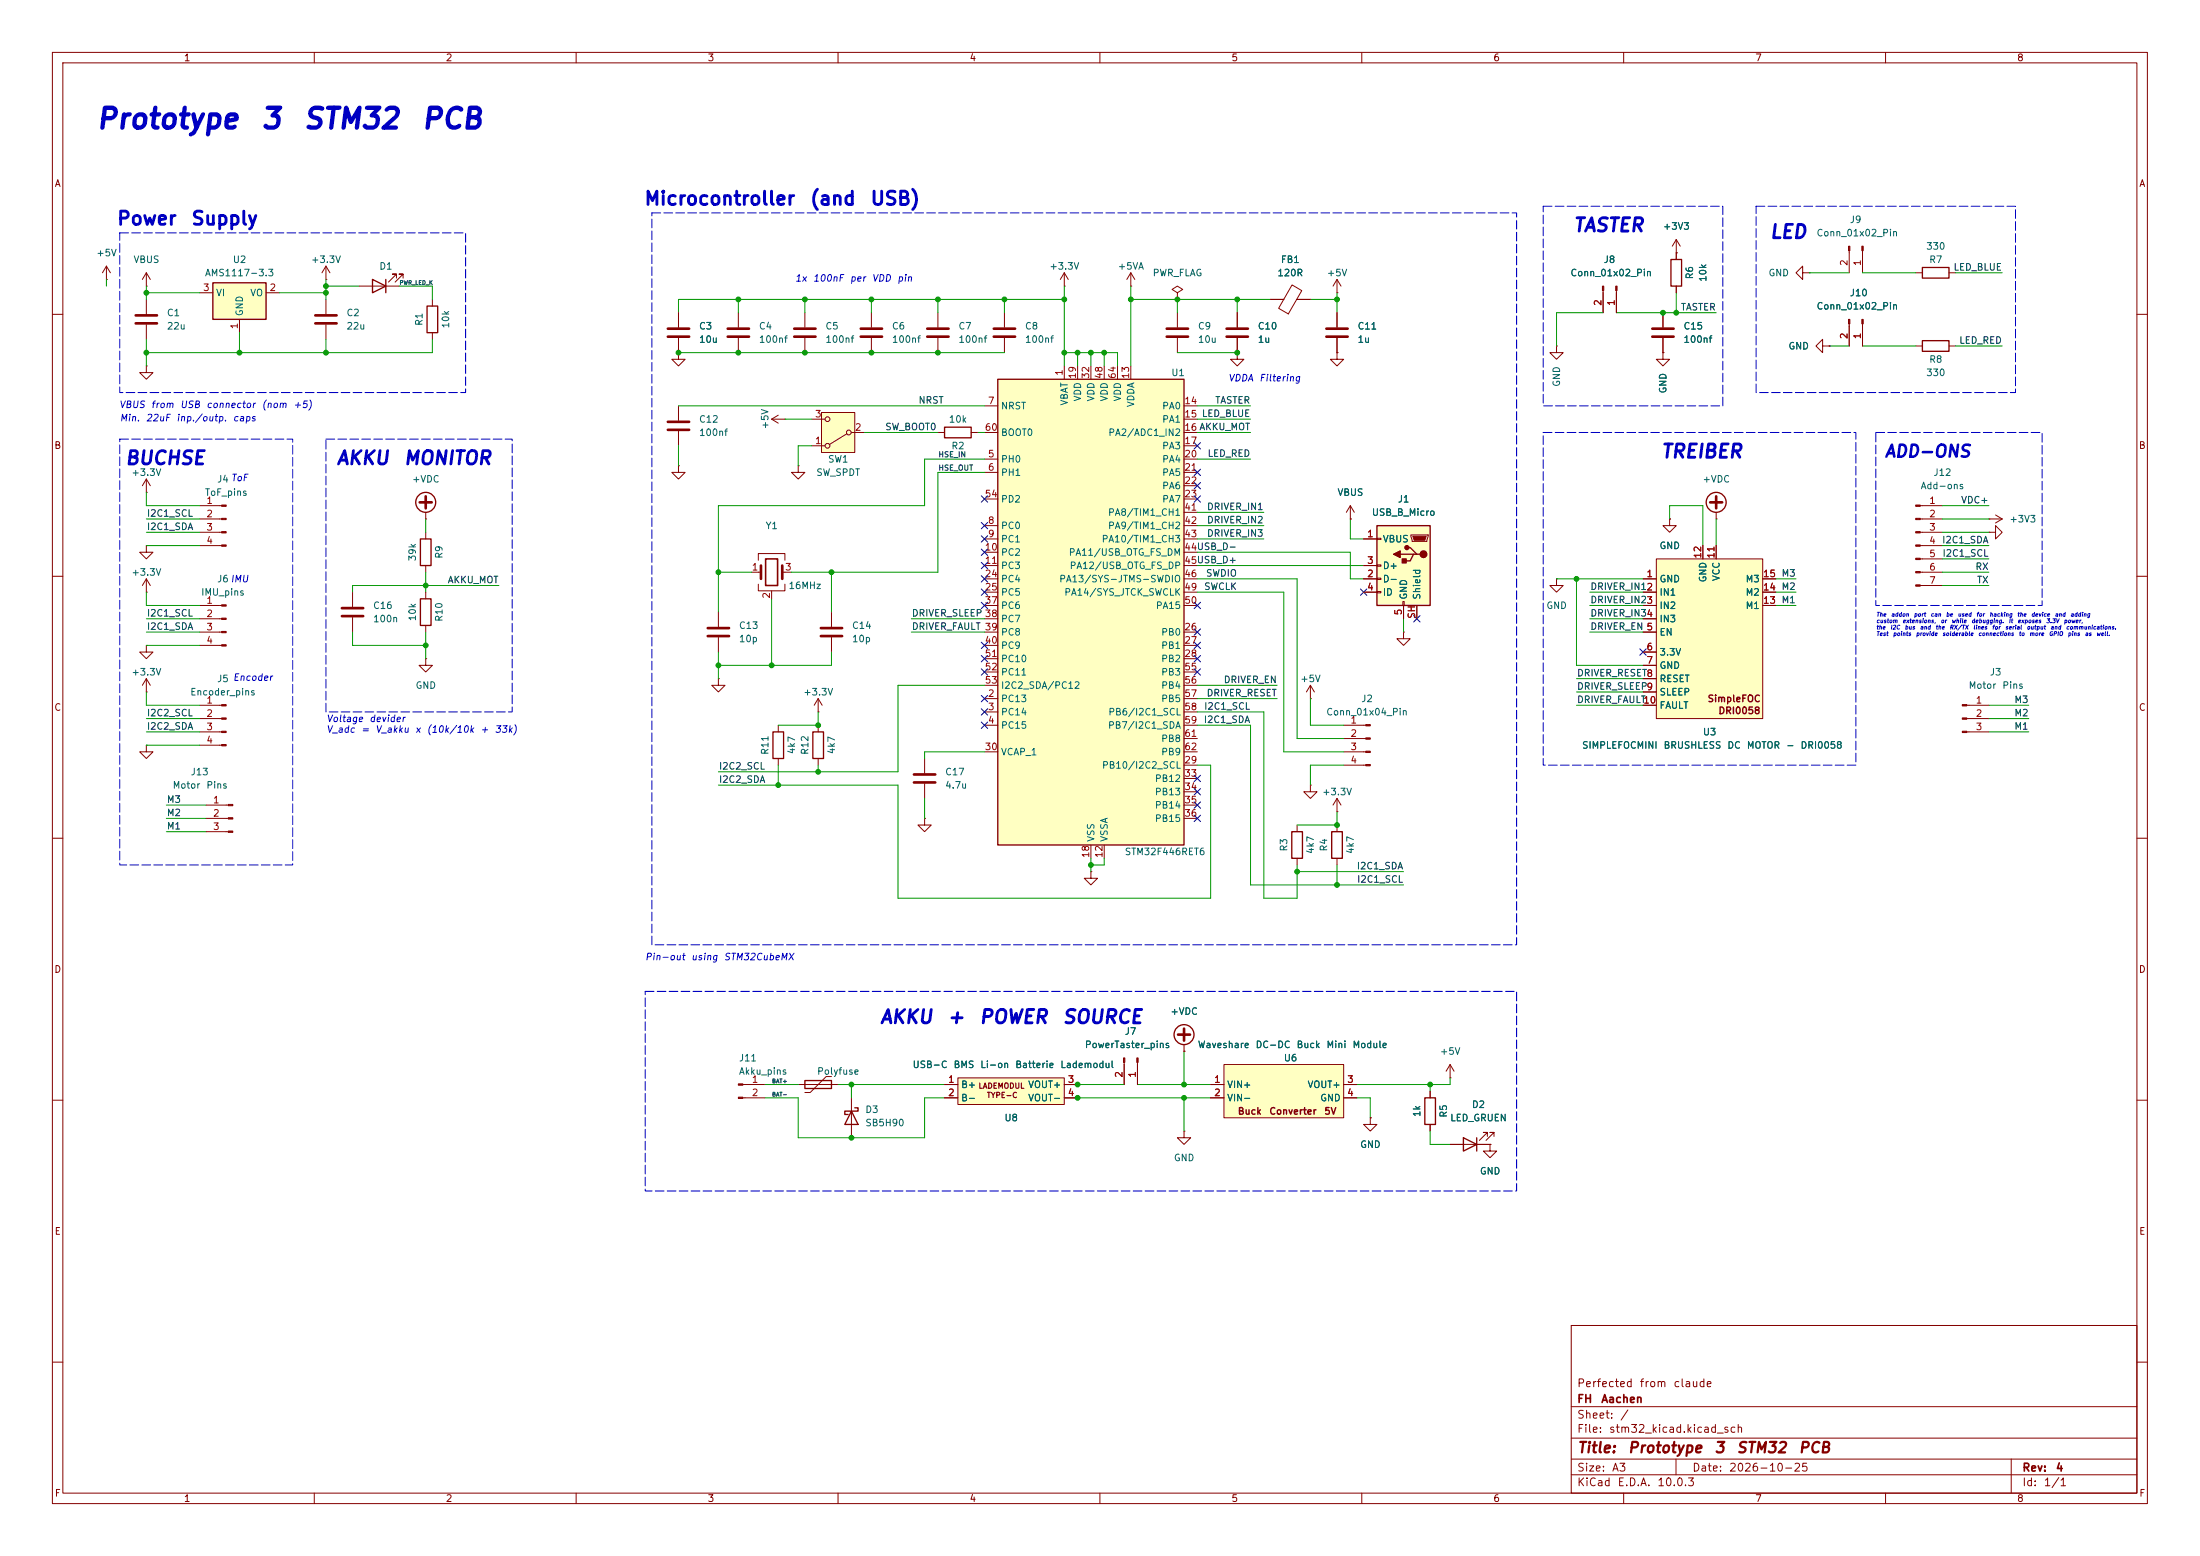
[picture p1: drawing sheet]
<svg xmlns="http://www.w3.org/2000/svg" width="297mm" height="210mm" viewBox="0 0 297 210" stroke-linecap="round" stroke-linejoin="round" font-family="sans-serif">
<g fill="none" stroke="#840000" stroke-width=".14">
<path d="M7.1 7.1h282.8v195.8h-282.8zM8.5 8.5h280v193h-280zM42.4 7.1v1.4M77.8 7.1v1.4M113.1 7.1v1.4M148.5 7.1v1.4M183.8 7.1v1.4M219.2 7.1v1.4M254.6 7.1v1.4M7.1 42.4h1.4M108.7 42.2v2M108.7 45.6v2"/>
<path d="M288.5 42.4h1.4M7.1 77.8h1.4M259.2 68.2h3M259.2 70h3M259.2 71.8h3M259.2 73.6h3M259.2 75.4h3M259.2 77.2h3M259.2 79h3M288.5 77.8h1.4M7.1 113.1h1.4M288.5 113.1h1.4"/>
<path d="M7.1 148.5h1.4M195.8 145.5h.1M195.8 154.5h5.4M195.8 143.7l-.6 .9M195.8 143.7l.5 .9M195.8 143.7v1.8M200.8 153.4v-.6h-.5h.5l-1.1 1.1M201.2 154.5v.9h.9l-.9 .9-.9-.9h.9M201.2 154.5h.1M201.7 153.4v-.6h-.5h.5l-1.1 1.1M288.5 148.5h1.4M212.1 178.9h76.4v22.6h-76.4z"/>
<path d="M7.1 183.8h1.4M212.1 199h76.4M212.1 196.9h76.4M212.1 194.1h76.4M212.1 189.9h76.4M226.3 196.9v2.1M271.5 196.9v4.6M288.5 183.8h1.4M42.4 201.5v1.4M77.8 201.5v1.4M113.1 201.5v1.4M148.5 201.5v1.4"/>
<path d="M183.8 201.5v1.4M219.2 201.5v1.4M254.6 201.5v1.4"/>
</g>
<g fill="#840000" stroke="#840000" stroke-width=".14">
<path d="M258.6 68.2h.6v.1h-.6z"/>
<path d="M258.6 70h.6v.1h-.6z"/>
<path d="M258.6 71.8h.6v.1h-.6z"/>
<path d="M258.6 73.5h.6v.2h-.6z"/>
<path d="M258.6 75.3h.6v.2h-.6z"/>
<path d="M258.6 77.1h.6v.2h-.6z"/>
<path d="M258.6 78.9h.6v.2h-.6z"/>
</g>
<path d="M197.6 153.6l1.8 .9-1.8 .9zM199.4 153.6v1.8" fill="none" stroke="#840000" stroke-width=".18"/>
<path d="M107.2 44.4h2.9M107.2 45.4h2.9" fill="none" stroke="#840000" stroke-width=".36"/>
<path d="M110.9 55.7h4.5v5.4h-4.5z" fill="#ffffc2"/>
<g fill="none" stroke="#840000" stroke-width=".14">
<path d="M109.6 56.6h1.8M110.9 55.7h4.5v5.4h-4.5zM114.3 58.5l-2.3 1.5M114.9 58.4h1.8M107.8 62.9v.9h.9l-.9 .9-.9-.9h.9M107.8 62.9h.1M109.6 60.2h1.8M268.5 70h.1M268.5 70h1.8M269.4 69.5l.9 .5M270.3 70l-.9 .6"/>
<circle cx="111.7" cy="56.6" r=".32"/>
<circle cx="114.6" cy="58.4" r=".32"/>
<circle cx="111.7" cy="60.2" r=".32"/>
</g>
<path d="M165.2 143.7h16.2v7.2h-16.2z" fill="#ffffc2"/>
<g fill="none" stroke="#840000" stroke-width=".14">
<path d="M48.5 38.6h5.4M53.5 37.5v-.5h-.5h.5l-1.1 1.1M54.4 37.5v-.5h-.5h.5l-1.1 1.1M158.9 39.5l.8-.4-.8-.5-.7 .5 .7 .4v.9M216.4 39.2v3M218.2 39.2v3M226.3 34.1h.1M226.3 32.3l-.5 .9M226.3 32.3l.5 .9M226.3 32.3v1.8M249.6 33.8v3M251.4 33.8v3"/>
<path d="M99.7 42.2v2M99.7 45.6v2M104.2 56.6l.9 .5M104.2 56.6h1.8M105.1 56l-.9 .6M106 56.6h.1M117.6 42.2v2M117.6 45.6v2M126.6 58.4h.9M126.6 42.2v2M126.6 45.6v2M131.1 58.4h.9"/>
<path d="M158.9 40.4h.1M158.9 42.2v2M158.9 45.6v2M180.5 47.6v.9h.9l-.9 .9-.9-.9h.9M180.5 47.6h.1M180.5 42.2v2M180.5 45.6v2M224.5 47.6v.9h.9l-.9 .9-.9-.9h.9M224.5 47.6h.1M210.1 78.1v.9h.9l-.9 .9-.9-.9h.9M210.1 78.1h.1M19.8 93.4h.1"/>
<path d="M19.8 91.6l-.6 .9M19.8 91.6l.5 .9M19.8 91.6v1.8M19.8 100.6v.9h.9l-.9 .9-.9-.9h.9M19.8 100.6h.1M180.5 111.4v.9M180.5 115.8v.9M159.8 152.7v.9h.9l-.9 .9-.9-.9h.9M159.8 152.7h.1M163.4 146.4h1.8M163.4 148.2h1.8M165.2 143.7h16.2v7.2h-16.2z"/>
<path d="M181.4 146.4h1.8M181.4 148.2h1.8M185 150.9v.9h.9l-.9 .9-.9-.9h.9M185 150.9h.1M193.1 147.3v.9M193.1 151.8v.9"/>
</g>
<path d="M98.2 44.4h2.9M98.2 45.4h2.9M116.2 44.4h2.9M116.2 45.4h2.9M125.2 44.4h2.9M125.2 45.4h2.9M157.5 44.4h2.9M157.5 45.4h2.9M179.1 44.4h2.8M179.1 45.4h2.8" fill="none" stroke="#840000" stroke-width=".36"/>
<path d="M50.3 37.7l1.8 .9-1.8 .9zM52.1 37.7v1.8M127.5 57.7h3.6v1.4h-3.6zM179.8 112.3h1.4v3.5h-1.4zM192.4 148.2h1.4v3.6h-1.4z" fill="none" stroke="#840000" stroke-width=".18"/>
<g fill="#840000" stroke="#840000" stroke-width=".14">
<path d="M218.1 38.6h.2v.6h-.2z"/>
<path d="M216.3 38.6h.2v.6h-.2z"/>
<path d="M251.4 33.2h.1v.6h-.1z"/>
<path d="M249.6 33.2h.1v.6h-.1z"/>
</g>
<path d="M129.3 145.5h14.4v3.6h-14.4z" fill="#ffffc2"/>
<path d="M127.5 146.4h1.8M127.5 148.2h1.8M129.3 145.5h14.4v3.6h-14.4zM143.7 146.4h1.8M143.7 148.2h1.8M151.8 143.4v3M153.6 143.4v3M159.8 141.9h.1M159.8 141v.9" fill="none" stroke="#840000" stroke-width=".14"/>
<path d="M159 139.6h1.7M159.8 138.8v1.6" fill="none" stroke="#840000" stroke-width=".36"/>
<circle cx="159.8" cy="139.6" r="1.35" fill="none" stroke="#840000" stroke-width=".18"/>
<g fill="#840000" stroke="#840000" stroke-width=".14">
<path d="M153.5 142.8h.1v.6h-.1z"/>
<path d="M151.7 142.8h.2v.6h-.2z"/>
</g>
<path d="M223.6 75.4h14.4v21.6h-14.4z" fill="#ffffc2"/>
<g fill="none" stroke="#840000" stroke-width=".14">
<path d="M174.4 38.5l1.3 .7-1.8 3.2-1.3-.8zM243.4 36.8v-.9l-.9 .9 .9 .9v-.9h.9M244.3 36.8h.1M258.6 36.8h.9M263.1 36.8h.9M44 40.4v2M44 43.8v2M167 47.6v.9h.9l-.9 .9-.9-.9h.9M167 47.6h.1M171.5 40.4h1.8M175.1 40.4h1.8M210.1 46.7v.9h.9l-.9 .9-.9-.9h.9"/>
<path d="M210.1 46.7h.1M224.5 42.2v2M224.5 45.6v2M19.8 66.5h.1M19.8 73.6v.9h.9l-.9 .9-.9-.9h.9M19.8 73.6h.1M19.8 79.9h.1M19.8 64.7l-.6 .9M19.8 64.7l.5 .9M19.8 64.7v1.8M19.8 78.1v1.8M19.8 78.1l-.6 .9"/>
<path d="M19.8 78.1l.5 .9M26.9 68.2h3M26.9 70h3M26.9 71.8h3M26.9 73.6h3M57.5 70h.1M57.5 69.1v.9M57.5 79.9v.9M101.5 77.2h1.2M102.4 75.6v-.9h3.6v.9M102.4 78.8v.9h3.6v-.9M104.2 79.7v1.1"/>
<path d="M105.6 77.2h1.3M182.3 70h.1M182.3 68.2l-.5 .9M182.3 68.2l.5 .9M182.3 68.2v1.8M221.8 78.1h1.8M221.8 79.9h1.8M223.6 75.4h14.4v21.6h-14.4zM225.4 70v.9h.9l-.9 .9-.9-.9h.9M225.4 70h.1M229.9 73.6v1.8M231.7 70h.1"/>
<path d="M231.7 69.1v.9M231.7 73.6v1.8M238 78.1h1.8M238 79.9h1.8M268.5 71.8h.9v-.9l.9 .9-.9 .9v-.9M268.5 71.8h.1M19.8 87.1v.9h.9l-.9 .9-.9-.9h.9M19.8 87.1h.1M26.9 81.7h3M26.9 83.5h3M26.9 85.3h3M26.9 95.2h3"/>
<path d="M26.9 87.1h3M26.9 97h3M26.9 98.8h3M57.5 84.4v.9M97 91.6v.9h.9l-.9 .9-.9-.9h.9M97 91.6h.1M105.1 97.9v.9M110.5 96.1h.1M110.5 94.3l-.6 .9M110.5 94.3l.5 .9M110.5 94.3v1.8M110.5 97.9v.9"/>
<path d="M112.3 82.6v2M112.3 86v2M221.8 81.7h1.8M221.8 83.5h1.8M221.8 85.3h1.8M221.8 88h1.8M221.8 89.8h1.8M221.8 91.6h1.8M221.8 93.4h1.8M221.8 95.2h1.8M238 81.7h1.8M26.9 100.6h3"/>
<path d="M105.1 102.4v.9M110.5 102.4v.9M175.1 111.4v.9M175.1 115.8v.9M176.9 106v.9h.9l-.9 .9-.9-.9h.9M176.9 106h.1M180.5 109.6h.1M180.5 107.8l-.5 .9M180.5 107.8l.5 .9M180.5 107.8v1.8M107.8 146.4h5.3M112.3 145.3h-.8l-2.1 2.2h-.7"/>
<path d="M114.9 148.2v5.4"/>
</g>
<path d="M42.6 42.6h2.8M42.6 43.6h2.8M223.1 44.4h2.8M223.1 45.4h2.8M56.7 67.8h1.6M57.5 67v1.6M102.7 76.3v1.8M105.6 76.3v1.8M230.9 67.8h1.6M231.7 67v1.6M110.8 84.8h2.9M110.8 85.8h2.9" fill="none" stroke="#840000" stroke-width=".36"/>
<path d="M103.4 75.4h1.6v3.6h-1.6z" fill="none" stroke="#840000" stroke-width=".22"/>
<g fill="#840000" stroke="#840000" stroke-width=".14">
<path d="M29.9 68.2h.6v.1h-.6z"/>
<path d="M29.9 70h.6v.1h-.6z"/>
<path d="M29.9 71.8h.6v.1h-.6z"/>
<path d="M29.9 73.5h.6v.2h-.6z"/>
<path d="M29.9 81.6h.6v.2h-.6z"/>
<path d="M29.9 83.4h.6v.2h-.6z"/>
<path d="M29.9 85.2h.6v.2h-.6z"/>
<path d="M29.9 87h.6v.2h-.6z"/>
<path d="M29.9 95.1h.6v.2h-.6z"/>
<path d="M29.9 96.9h.6v.2h-.6z"/>
<path d="M29.9 98.7h.6v.2h-.6z"/>
<path d="M29.9 100.5h.6v.2h-.6z"/>
</g>
<g fill="none" stroke="#840000" stroke-width=".18">
<path d="M259.5 36.1h3.6v1.4h-3.6zM56.8 80.8h1.4v3.6h-1.4zM104.3 98.8h1.5v3.6h-1.5zM109.7 98.8h1.5v3.6h-1.5zM174.4 112.3h1.4v3.5h-1.4zM108.7 145.8h3.6v1.1h-3.6zM114.9 150l.9 1.8h-1.8zM115.4 149.5h.4v.5h-1.8v.4h.5"/>
<circle cx="57.5" cy="67.8" r="1.35"/>
<circle cx="231.7" cy="67.8" r="1.35"/>
</g>
<path d="M134.7 51.2h25.1v62.8h-25.1z" fill="#ffffc2"/>
<path d="M134.7 51.2h25.1v62.8h-25.1zM259.5 46h3.6v1.4h-3.6z" fill="none" stroke="#840000" stroke-width=".18"/>
<g fill="none" stroke="#840000" stroke-width=".14">
<path d="M14.4 37.7h.1M14.4 35.9l-.6 .9M14.4 35.9l.5 .9M14.4 35.9v1.8M132.9 54.8h1.8M132.9 58.4h1.8M143.7 49.4v1.8M145.5 49.4v1.8M147.3 49.4v1.8M149.1 49.4v1.8M150.9 49.4v1.8M152.7 49.4v1.8"/>
<path d="M159.8 54.8h1.8M159.8 56.6h1.8M159.8 58.4h1.8M167 42.2v2M167 45.6v2M249.6 43.7v3M251.4 43.7v3M258.6 46.7h.9M263.1 46.7h.9M132.9 62h1.8M132.9 63.8h1.8M132.9 70.9h1.8"/>
<path d="M132.9 72.7h1.8M132.9 74.5h1.8M132.9 76.3h1.8M132.9 67.4h1.8M132.9 78.1h1.8M132.9 79.9h1.8M159.8 62h1.8M159.8 63.8h1.8M159.8 70.9h1.8M159.8 72.7h1.8M159.8 74.5h1.8M159.8 76.3h1.8"/>
<path d="M159.8 60.2h1.8M159.8 65.6h1.8M159.8 67.4h1.8M159.8 78.1h1.8M159.8 79.9h1.8M159.8 69.1h1.8M132.9 94.3h1.8M132.9 96.1h1.8M132.9 97.9h1.8M132.9 85.3h1.8M132.9 87.1h1.8M132.9 88.9h1.8"/>
<path d="M132.9 81.7h1.8M132.9 83.5h1.8M132.9 90.7h1.8M132.9 92.5h1.8M159.8 94.3h1.8M159.8 96.1h1.8M159.8 97.9h1.8M159.8 85.3h1.8M159.8 87.1h1.8M159.8 88.9h1.8M159.8 81.7h1.8M159.8 90.7h1.8"/>
<path d="M159.8 92.5h1.8M159.8 99.7h1.8M176.9 94.3h.1M176.9 92.5l-.5 .9M176.9 92.5l.5 .9M176.9 92.5v1.8M181.4 97.9h3M181.4 99.7h3M189.5 85.3v.9h.9l-.9 .9-.9-.9h.9M189.5 85.3h.1M265.5 95.2h3M265.5 97h3"/>
<path d="M265.5 98.8h3M132.9 101.5h1.8M147.3 114v1.8M149.1 114v1.8M159.8 103.3h1.8M159.8 101.5h1.8M159.8 105.1h1.8M159.8 106.9h1.8M159.8 108.7h1.8M159.8 110.5h1.8M181.4 103.3h3M181.4 101.5h3"/>
<path d="M100.3 146.4h3M100.3 148.2h3"/>
</g>
<g fill="#840000" stroke="#840000" stroke-width=".14">
<path d="M99.7 146.3h.6v.2h-.6z"/>
<path d="M99.7 148.1h.6v.2h-.6z"/>
<path d="M251.4 43.1h.1v.6h-.1z"/>
<path d="M249.6 43.1h.1v.6h-.1z"/>
<path d="M264.9 95.1h.6v.2h-.6z"/>
<path d="M264.9 96.9h.6v.2h-.6z"/>
<path d="M264.9 98.7h.6v.2h-.6z"/>
<path d="M184.4 97.8h.6v.2h-.6z"/>
<path d="M184.4 99.6h.6v.2h-.6z"/>
<path d="M184.4 101.4h.6v.2h-.6z"/>
<path d="M184.4 103.2h.6v.2h-.6z"/>
</g>
<path d="M165.6 44.4h2.9M165.6 45.4h2.9" fill="none" stroke="#840000" stroke-width=".36"/>
<path d="M28.7 38.2h7.2v4.9h-7.2z" fill="#ffffc2"/>
<path d="M28.7 38.2h7.2v4.9h-7.2z" fill="none" stroke="#840000" stroke-width=".18"/>
<path d="M26.9 39.5h1.8M35.9 39.5h1.8M44 37.7h.1M44 35.9l-.5 .9M44 35.9l.5 .9M44 35.9v1.8M32.3 43.1v1.8M246.1 46.7v-.9l-.9 .9 .9 .9v-.9h.9M247 46.7h.1M97 82.6v2M97 86v2" fill="none" stroke="#840000" stroke-width=".14"/>
<path d="M95.5 84.8h2.9M95.5 85.8h2.9" fill="none" stroke="#840000" stroke-width=".36"/>
<path d="M185.9 70.9h7.2v10.8h-7.2z" fill="#ffffc2"/>
<path d="M225.6 35h1.4v3.6h-1.4zM57.7 41.3h1.4v3.6h-1.4zM56.8 72.7h1.4v3.6h-1.4zM185.9 70.9h7.2v10.8h-7.2zM189 74.8h1.8M189.9 73.9h.5l.9 .9h.4M191.3 74.8h-.5l-.4 .9h-.9" fill="none" stroke="#840000" stroke-width=".18"/>
<g fill="none" stroke="#840000" stroke-width=".14">
<path d="M19.8 38.6h.1M19.8 36.8v1.8M19.8 36.8l-.6 .9M19.8 36.8l.5 .9M143.7 38.6h.1M143.7 36.8l-.6 .9M143.7 36.8l.5 .9M143.7 36.8v1.8M152.7 38.6h.1M152.7 36.8l-.6 .9M152.7 36.8l.5 .9M152.7 36.8v1.8"/>
<path d="M180.5 39.5h.1M180.5 37.7l-.5 .9M180.5 37.7l.5 .9M180.5 37.7v1.8M216.4 39.5v2.7M218.2 39.5v2.7M226.3 34.1h.1M226.3 34.1v.9M226.3 38.6v.9M19.8 49.4v.9h.9l-.9 .9-.9-.9h.9M19.8 49.4h.1M19.8 40.4v2"/>
<path d="M19.8 43.8v2M58.4 40.4v.9M58.4 44.9v.9M91.6 47.6v.9h.9l-.9 .9-.9-.9h.9M91.6 47.6h.1M91.6 42.2v2M91.6 45.6v2M91.6 54.8v2M91.6 58.2v2M135.6 42.2v2M135.6 45.6v2M167 47.6h.1"/>
<path d="M167 42.2v2M167 45.6v2M171.5 40.4h1.8M175.1 40.4h1.8M180.5 47.6h.1M180.5 42.2v2M180.5 45.6v2M224.5 47.6h.1M224.5 42.2v2M224.5 45.6v2M247 46.7h.1M249.6 44v2.7"/>
<path d="M251.4 44v2.7M47.6 79.9v2M57.5 71.8v.9M57.5 76.3v.9M91.6 62.9v.9h.9l-.9 .9-.9-.9h.9M91.6 62.9h.1M182.3 70h.1M184.1 72.7h1.8M184.1 78.1h1.8M184.1 76.3h1.8M184.1 79.9h1.8M185.9 72.6h.5v.2h-.5z"/>
<path d="M185.9 76.2h.5v.2h-.5zM185.9 78h.5v.2h-.5zM185.9 79.8h.5v.2h-.5zM190.5 72.2h2.3v.2l-.2 .7h-2zM221.8 78.1h1.8M221.8 79.9h1.8M225.4 70h.1M229.9 73.6v1.8M231.7 73.6v1.8M238 78.1h1.8M238 79.9h1.8M47.6 83.3v2"/>
<path d="M57.5 88.9v.9h.9l-.9 .9-.9-.9h.9M57.5 88.9h.1M189.4 81.2h.2v.5h-.2zM189.5 81.7v1.8M191.3 81.7v1.8M221.8 81.7h1.8M221.8 83.5h1.8M221.8 85.3h1.8M221.8 88h1.8M221.8 89.8h1.8M221.8 91.6h1.8M221.8 93.4h1.8"/>
<path d="M221.8 95.2h1.8M238 81.7h1.8M27.8 108.7h3M27.8 110.5h3M27.8 112.3h3M124.8 110.5v.9h.9l-.9 .9-.9-.9h.9M124.8 110.5h.1M124.8 102.4v1.9M124.8 105.8v2M147.3 117.6v.9h.9l-.9 .9-.9-.9h.9M147.3 117.6h.1M127.5 146.4h1.8"/>
<path d="M127.5 148.2h1.8M143.7 146.4h1.8M143.7 148.2h1.8M151.8 143.7v2.7M153.6 143.7v2.7M159.8 141.9h.1M163.4 146.4h1.8M163.4 148.2h1.8M181.4 146.4h1.8M181.4 148.2h1.8M185 150.9h.1M193.1 147.3v.9"/>
<path d="M193.1 151.8v.9M195.8 154.5h1.8M199.4 154.5h1.8M201.2 154.5h.1"/>
</g>
<g fill="#840000" stroke="#840000" stroke-width=".14">
<path d="M190.7 72.4h1.8l-.1 .5h-1.5z"/>
<path d="M30.8 108.6h.6v.1h-.6z"/>
<path d="M30.8 110.4h.6v.1h-.6z"/>
<path d="M30.8 112.2h.6v.1h-.6z"/>
</g>
<g fill="#840000" stroke="#840000" stroke-width=".18">
<path d="M189.3 75.4h.5v.6h-.5z"/>
<path d="M188.1 74.8l.9-.4v.9z"/>
<circle cx="192.2" cy="74.8" r=".45"/>
<circle cx="189.9" cy="73.9" r=".27"/>
</g>
<path d="M18.3 42.6h2.9M18.3 43.6h2.9M90.2 44.4h2.8M90.2 45.4h2.8M90.2 56.9h2.8M90.2 58h2.8M134.2 44.4h2.8M134.2 45.4h2.8M46.2 82.1h2.8M46.2 83.2h2.8M123.4 104.5h2.9M123.4 105.6h2.9" fill="none" stroke="#840000" stroke-width=".36"/>
<g fill="none" stroke="#009600" stroke-width=".14">
<path d="M14.4 37.7v.9M19.8 38.6v1.8M19.8 39.5h7.1M37.7 39.5h6.3M44 37.7v2.7M44 38.6h4.5M53.9 38.6h4.5v1.8M143.7 38.6v10.8M152.7 38.6v10.8M180.5 39.5v2.7M226.3 39.5v2.7M244.3 36.8h5.3"/>
<path d="M251.4 36.8h7.2M264 36.8h6.3M19.8 45.8v3.6M32.3 44.9v2.7M44 45.8v1.8M58.4 45.8v1.8h-38.6M91.6 47.6h44M91.6 54.8h41.3M99.7 40.4v1.8M106 56.6h3.6M108.7 40.4v1.8M116.7 58.4h9.9"/>
<path d="M117.6 40.4v1.8M126.6 40.4v1.8M132 58.4h.9M135.6 40.4v1.8M143.7 47.6h7.2v1.8M143.7 40.4h-52.1v1.8M145.5 47.6v1.8M147.3 47.6v1.8M149.1 47.6v1.8M152.7 40.4h18.8M158.9 47.6h8.1M158.9 40.4v1.8"/>
<path d="M161.6 54.8h7.2M161.6 56.6h7.2M161.6 58.4h7.2M167 40.4v1.8M176.9 40.4h3.6M216.4 42.2h-6.3v4.5M218.2 42.2h13.5M247 46.7h2.6M251.4 46.7h7.2M264 46.7h6.3M19.8 66.5v1.7h7.1M19.8 79.9v1.8h7.1"/>
<path d="M19.8 73.6h7.1M19.8 70h7.1M19.8 71.8h7.1M57.5 70v1.8M57.5 77.2v2.7M67.4 79h-19.8v.9M91.6 60.2v2.7M97 77.2h4.5M109.6 60.2h-1.8v2.7M112.3 77.2v5.4M132.9 62h-8.1v6.2h-27.8v14.4M132.9 63.8h-6.3v13.4h-19.7"/>
<path d="M161.6 72.7h9M161.6 74.5h20.7v3.6h1.8M161.6 78.1h13.5v21.6h6.3M161.6 76.3h22.5M161.6 79.9h11.7v21.6h8.1M161.6 62h7.2M161.6 70.9h9M161.6 69.1h9M182.3 70v2.7h1.8M210.1 78.1h11.7M212.8 78.1v11.7h9M214.6 79.9h7.2"/>
<path d="M225.4 70v-1.8h4.5v5.4M231.7 70v3.6M239.8 78.1h2.7M239.8 79.9h2.7M262.2 79h6.3M262.2 77.2h6.3M262.2 68.2h6.3M262.2 73.6h6.3M262.2 70h6.3M262.2 71.8h6.3M262.2 75.4h6.3M19.8 93.4v1.8h7.1"/>
<path d="M19.8 85.3h7.1M19.8 98.8h7.1M19.8 97h7.1M19.8 87.1h7.1M19.8 83.5h7.1M47.6 85.3v1.8h9.9M57.5 85.3v3.6M97 88v3.6M104.2 80.8v9M110.5 96.1v1.8h-5.4M112.3 88v1.8h-15.3M123 85.3h9.9"/>
<path d="M123 83.5h9.9M132.9 92.5h-11.7v11.7h-24.2M161.6 97.9h7.2v21.5h20.7M161.6 96.1h9v25.1h4.5v-4.5M161.6 92.5h10.8M161.6 94.3h10.8M176.9 94.3v3.6h4.5M189.5 83.5v1.8M212.8 95.2h9M212.8 93.4h9M212.8 91.6h9M214.6 85.3h7.2"/>
<path d="M214.6 83.5h7.2M214.6 81.7h7.2M239.8 81.7h2.7M268.5 95.2h5.4M268.5 98.8h5.4M268.5 97h5.4M19.8 100.6h7.1M22.5 108.7h5.3M22.5 112.3h5.3M22.5 110.5h5.3M105.1 103.3v2.7M110.5 103.3v.9"/>
<path d="M124.8 107.8v2.7M132.9 101.5h-8.1v.9M147.3 115.8v1.8M149.1 115.8v.9h-1.8M161.6 103.3h1.8v17.9h-42.2v-15.2h-24.2M175.1 117.6h14.4M180.5 109.6v1.8h-5.4M180.5 116.7v2.7M181.4 103.3h-4.5v2.7M103.3 146.4h4.5M103.3 148.2h4.5v5.4h17v-5.4h2.7M113.1 146.4h14.4"/>
<path d="M114.9 146.4v1.8M143.7 146.4h8.1M143.7 148.2h19.7M153.6 146.4h9.8M159.8 141.9v4.5M159.8 148.2v4.5M183.2 148.2h1.8v2.7M193.1 146.4v.9M193.1 152.7v1.8h2.7M195.8 145.5v.9h-12.6"/>
</g>
<g fill="none" stroke="#000084" stroke-width=".14">
<path d="M161.2 59.7l.9 .9M162.1 59.7l-.9 .9M132.5 72.3l.8 .9M132.5 79.5l.8 .9M132.5 66.9l.8 .9M132.5 77.7l.8 .9M132.5 70.5l.8 .9M132.5 75.9l.8 .9M132.5 74.1l.8 .9M133.3 72.3l-.8 .9M133.3 79.5l-.8 .9M133.3 66.9l-.8 .9"/>
<path d="M133.3 77.7l-.8 .9M133.3 70.5l-.8 .9M133.3 75.9l-.8 .9M133.3 74.1l-.8 .9M161.2 65.1l.9 .9M161.2 63.3l.9 .9M161.2 66.9l.9 .9M162.1 65.1l-.9 .9M162.1 66.9l-.9 .9M162.1 63.3l-.9 .9M183.7 79.5l.8 .9M184.5 79.5l-.8 .9"/>
<path d="M132.5 86.7l.8 .8M132.5 93.9l.8 .8M132.5 88.5l.8 .8M132.5 90.3l.8 .8M132.5 95.7l.8 .8M132.5 97.5l.8 .8M132.5 81.3l.8 .8M133.3 86.7l-.8 .8M133.3 93.9l-.8 .8M133.3 88.5l-.8 .8M133.3 90.3l-.8 .8M133.3 95.7l-.8 .8"/>
<path d="M133.3 97.5l-.8 .8M133.3 81.3l-.8 .8M161.2 81.3l.9 .8M161.2 86.7l.9 .8M161.2 88.5l.9 .8M161.2 90.3l.9 .8M161.2 84.9l.9 .8M162.1 81.3l-.9 .8M162.1 86.7l-.9 .8M162.1 88.5l-.9 .8M162.1 90.3l-.9 .8M162.1 84.9l-.9 .8"/>
<path d="M190.8 83.1l.9 .8M191.7 83.1l-.9 .8M221.4 87.6l.8 .8M222.2 87.6l-.8 .8M161.2 106.4l.9 .9M161.2 104.6l.9 .9M161.2 108.2l.9 .9M161.2 110l.9 .9M162.1 106.4l-.9 .9M162.1 104.6l-.9 .9M162.1 108.2l-.9 .9M162.1 110l-.9 .9"/>
</g>
<path d="M16.2 31.4h46.7v21.6h-46.7zM88 28.7h116.7v98.8h-116.7zM208.3 27.8h24.3v27h-24.3zM237.1 27.8h35v25.2h-35zM16.2 59.3h23.3v57.4h-23.3zM44 59.3h25.1v36.8h-25.1zM208.3 58.4h42.2v44.9h-42.2zM253.2 58.4h22.5v23.3h-22.5zM87.1 133.8h117.6v26.9h-117.6z" fill="none" stroke="#0000c2" stroke-width=".14" stroke-dasharray="1.2 .4"/>
<g fill="#009600" stroke="#009600" stroke-width=".14">
<circle cx="167" cy="40.4" r=".32"/>
<circle cx="180.5" cy="40.4" r=".32"/>
<circle cx="110.5" cy="104.2" r=".32"/>
<circle cx="105.1" cy="106" r=".32"/>
<circle cx="110.5" cy="97.9" r=".32"/>
<circle cx="145.5" cy="148.2" r=".32"/>
<circle cx="145.5" cy="146.4" r=".32"/>
<circle cx="180.5" cy="111.4" r=".32"/>
<circle cx="180.5" cy="119.4" r=".32"/>
<circle cx="226.3" cy="42.2" r=".32"/>
<circle cx="224.5" cy="42.2" r=".32"/>
<circle cx="212.8" cy="78.1" r=".32"/>
<circle cx="114.9" cy="146.4" r=".32"/>
<circle cx="112.3" cy="77.2" r=".32"/>
<circle cx="104.2" cy="89.8" r=".32"/>
<circle cx="57.5" cy="87.1" r=".32"/>
<circle cx="97" cy="89.8" r=".32"/>
<circle cx="126.6" cy="40.4" r=".32"/>
<circle cx="108.7" cy="47.6" r=".32"/>
<circle cx="108.7" cy="40.4" r=".32"/>
<circle cx="117.6" cy="40.4" r=".32"/>
<circle cx="158.9" cy="40.4" r=".32"/>
<circle cx="152.7" cy="40.4" r=".32"/>
<circle cx="143.7" cy="47.6" r=".32"/>
<circle cx="145.5" cy="47.6" r=".32"/>
<circle cx="143.7" cy="40.4" r=".32"/>
<circle cx="126.6" cy="47.6" r=".32"/>
<circle cx="135.6" cy="40.4" r=".32"/>
<circle cx="117.6" cy="47.6" r=".32"/>
<circle cx="149.1" cy="47.6" r=".32"/>
<circle cx="147.3" cy="47.6" r=".32"/>
<circle cx="167" cy="47.6" r=".32"/>
<circle cx="19.8" cy="47.6" r=".32"/>
<circle cx="44" cy="38.6" r=".32"/>
<circle cx="44" cy="47.6" r=".32"/>
<circle cx="19.8" cy="39.5" r=".32"/>
<circle cx="44" cy="39.5" r=".32"/>
<circle cx="32.3" cy="47.6" r=".32"/>
<circle cx="159.8" cy="148.2" r=".32"/>
<circle cx="159.8" cy="146.4" r=".32"/>
<circle cx="193.1" cy="146.4" r=".32"/>
<circle cx="114.9" cy="153.6" r=".32"/>
<circle cx="99.7" cy="40.4" r=".32"/>
<circle cx="99.7" cy="47.6" r=".32"/>
<circle cx="97" cy="77.2" r=".32"/>
<circle cx="57.5" cy="79" r=".32"/>
<circle cx="91.6" cy="47.6" r=".32"/>
<circle cx="147.3" cy="116.7" r=".32"/>
<circle cx="175.1" cy="117.6" r=".32"/>
</g>
<g font-size="2.7" fill="#0000c2">
<text x="12.8" y="18">Prototype</text>
<text x="35.1" y="18">3</text>
<text x="40.8" y="18">STM32</text>
<text x="56.7" y="18">PCB</text>
</g>
<g font-size="1.8" fill="#0000c2">
<text x="86.9" y="28.1">Microcontroller</text>
<text x="109.2" y="28.1">(and</text>
<text x="117.4" y="28.1">USB)</text>
<text x="15.7" y="30.8">Power</text>
<text x="25.7" y="30.8">Supply</text>
<text x="212.3" y="31.7">TASTER</text>
<text x="238.8" y="32.6">LED</text>
<text x="16.8" y="63.2">BUCHSE</text>
<text x="45.3" y="63.2">AKKU</text>
<text x="54.4" y="63.2">MONITOR</text>
<text x="224.1" y="62.3">TREIBER</text>
<text x="118.7" y="138.6">AKKU</text>
<text x="127.8" y="138.6">+</text>
<text x="132.1" y="138.6">POWER</text>
<text x="143.3" y="138.6">SOURCE</text>
</g>
<text font-size="1.6" fill="#0000c2" x="254.3" y="62.1">ADD-ONS</text>
<g font-size="1.4" fill="#840000">
<text x="212.8" y="196.5">Title:</text>
<text x="219.7" y="196.5">Prototype</text>
<text x="231.3" y="196.5">3</text>
<text x="234.3" y="196.5">STM32</text>
<text x="242.7" y="196.5">PCB</text>
</g>
<g font-size="1.1" fill="#840000">
<text x="212.8" y="191.7">Sheet:</text>
<text x="212.8" y="189.6">FH</text>
<text x="212.8" y="187.5">Perfected</text>
<text x="216.1" y="189.6">Aachen</text>
<text x="218.6" y="191.7">/</text>
<text x="221.3" y="187.5">from</text>
<text x="225.8" y="187.5">claude</text>
<text x="212.8" y="193.6">File:</text>
<text x="217.1" y="193.6">stm32_kicad.kicad_sch</text>
<text x="212.8" y="200.8">KiCad</text>
<text x="212.8" y="198.9">Size:</text>
<text x="217.5" y="198.9">A3</text>
<text x="218.3" y="200.8">E.D.A.</text>
<text x="223.7" y="200.8">10.0.3</text>
<text x="228.4" y="198.9">Date:</text>
<text x="233.3" y="198.9">2026-10-25</text>
<text x="272.9" y="198.9">Rev:</text>
<text x="272.9" y="200.8">Id:</text>
<text x="275.8" y="200.8">1/1</text>
<text x="277.4" y="198.9">4</text>
</g>
<g font-size=".9" fill="#840000">
<text x="24.7" y="8.5">1</text>
<text x="60.1" y="8.5">2</text>
<text x="95.5" y="8.5">3</text>
<text x="130.8" y="8.5">4</text>
<text x="166.2" y="8.5">5</text>
<text x="201.5" y="8.5">6</text>
<text x="236.9" y="8.5">7</text>
<text x="272.2" y="8.5">8</text>
<text x="7.3" y="25.5">A</text>
<text x="288.7" y="25.5">A</text>
<text x="7.2" y="60.8">B</text>
<text x="288.7" y="60.8">B</text>
<text x="230.4" y="95">SimpleFOC</text>
<text x="7.2" y="96.2">C</text>
<text x="231.9" y="96.6">DRI0058</text>
<text x="288.7" y="96.2">C</text>
<text x="7.2" y="131.5">D</text>
<text x="288.7" y="131.5">D</text>
<text x="167" y="150.7">Buck</text>
<text x="171.3" y="150.7">Converter</text>
<text x="178.7" y="150.7">5V</text>
<text x="7.3" y="166.9">E</text>
<text x="288.7" y="166.9">E</text>
<text x="7.3" y="202.2">F</text>
<text x="24.7" y="202.9">1</text>
<text x="60.1" y="202.9">2</text>
<text x="95.5" y="202.9">3</text>
<text x="130.8" y="202.9">4</text>
<text x="166.2" y="202.9">5</text>
<text x="201.5" y="202.9">6</text>
<text x="236.9" y="202.9">7</text>
<text x="272.2" y="202.9">8</text>
<text x="288.7" y="202.2">F</text>
</g>
<g font-size=".9" fill="#006464">
<text x="12.9" y="34.8">+5V</text>
<text x="18" y="35.7">VBUS</text>
<text x="31.4" y="35.7">U2</text>
<text x="41.9" y="35.7">+3.3V</text>
<text x="172.8" y="35.7">FB1</text>
<text x="216.4" y="35.7">J8</text>
<text x="224.4" y="31.2">+3V3</text>
<text x="245.2" y="32.1">Conn_01x02_Pin</text>
<text x="249.7" y="30.3">J9</text>
<text x="260" y="33.9">330</text>
<text x="260.4" y="35.7">R7</text>
<text x="27.6" y="37.5">AMS1117-3.3</text>
<text x="29.1" y="40.2">VI</text>
<text x="33.7" y="40.2">VO</text>
<text x="51.1" y="36.6">D1</text>
<text x="141.6" y="36.6">+3.3V</text>
<text x="150.8" y="36.6">+5VA</text>
<text x="155.5" y="37.5">PWR_FLAG</text>
<text x="172.4" y="37.5">120R</text>
<text x="179.1" y="37.5">+5V</text>
<text x="211.9" y="37.5">Conn_01x02_Pin</text>
<text x="228.8" y="37.8" transform="rotate(-90 228.8 37.8)">R6</text>
<text x="230.6" y="38.1" transform="rotate(-90 230.6 38.1)">10k</text>
<text x="238.7" y="37.5">GND</text>
<text x="245.2" y="42">Conn_01x02_Pin</text>
<text x="249.7" y="40.2">J10</text>
<text x="22.5" y="42.9">C1</text>
<text x="22.5" y="44.7">22u</text>
<text x="33" y="42.7" transform="rotate(-90 33 42.7)">GND</text>
<text x="46.7" y="42.9">C2</text>
<text x="46.7" y="44.7">22u</text>
<text x="57.3" y="44.1" transform="rotate(-90 57.3 44.1)">R1</text>
<text x="60.9" y="44.4" transform="rotate(-90 60.9 44.4)">10k</text>
<text x="94.3" y="44.7">C3</text>
<text x="94.3" y="46.5">10u</text>
<text x="102.4" y="44.7">C4</text>
<text x="102.4" y="46.5">100nf</text>
<text x="111.4" y="44.7">C5</text>
<text x="111.4" y="46.5">100nf</text>
<text x="120.3" y="44.7">C6</text>
<text x="120.3" y="46.5">100nf</text>
<text x="129.3" y="44.7">C7</text>
<text x="129.3" y="46.5">100nf</text>
<text x="138.3" y="44.7">C8</text>
<text x="138.3" y="46.5">100nf</text>
<text x="161.6" y="44.7">C9</text>
<text x="161.6" y="46.5">10u</text>
<text x="169.7" y="46.5">1u</text>
<text x="169.7" y="44.7">C10</text>
<text x="183.2" y="46.5">1u</text>
<text x="183.2" y="44.7">C11</text>
<text x="227.2" y="44.7">C15</text>
<text x="227.2" y="46.5">100nf</text>
<text x="241.4" y="47.4">GND</text>
<text x="158.1" y="51">U1</text>
<text x="210.8" y="52.3" transform="rotate(-90 210.8 52.3)">GND</text>
<text x="225.2" y="53.2" transform="rotate(-90 225.2 53.2)">GND</text>
<text x="260" y="51">330</text>
<text x="260.4" y="49.2">R8</text>
<text x="94.3" y="57.3">C12</text>
<text x="94.3" y="59.1">100nf</text>
<text x="104" y="58" transform="rotate(-90 104 58)">+5V</text>
<text x="128" y="57.3">10k</text>
<text x="135.1" y="55.5">NRST</text>
<text x="135.1" y="59.1">BOOT0</text>
<text x="144.4" y="54.8" transform="rotate(-90 144.4 54.8)">VBAT</text>
<text x="146.2" y="54.3" transform="rotate(-90 146.2 54.3)">VDD</text>
<text x="148" y="54.3" transform="rotate(-90 148 54.3)">VDD</text>
<text x="149.5" y="59.1">PA2/ADC1_IN2</text>
<text x="149.8" y="54.3" transform="rotate(-90 149.8 54.3)">VDD</text>
<text x="151.6" y="54.3" transform="rotate(-90 151.6 54.3)">VDD</text>
<text x="153.3" y="55" transform="rotate(-90 153.3 55)">VDDA</text>
<text x="156.8" y="55.5">PA0</text>
<text x="156.8" y="57.3">PA1</text>
<text x="17.7" y="64.4">+3.3V</text>
<text x="29.2" y="65.3">J4 ToF</text>
<text x="55.6" y="65.3">+VDC</text>
<text x="110.1" y="64.4">SW_SPDT</text>
<text x="111.7" y="62.6">SW1</text>
<text x="128.4" y="60.9">R2</text>
<text x="135.1" y="62.6">PH0</text>
<text x="135.1" y="64.4">PH1</text>
<text x="156.8" y="60.9">PA3</text>
<text x="156.8" y="62.6">PA4</text>
<text x="156.8" y="64.4">PA5</text>
<text x="229.8" y="65.3">+VDC</text>
<text x="260.9" y="64.4">J12</text>
<text x="27.6" y="67.1">ToF_pins</text>
<text x="103.3" y="71.6">Y1</text>
<text x="135.1" y="71.6">PC0</text>
<text x="135.1" y="68">PD2</text>
<text x="149.5" y="69.8">PA8/TIM1_CH1</text>
<text x="149.5" y="71.6">PA9/TIM1_CH2</text>
<text x="156.8" y="66.2">PA6</text>
<text x="156.8" y="68">PA7</text>
<text x="180.5" y="67.1">VBUS</text>
<text x="185.1" y="69.8">USB_B_Micro</text>
<text x="188.6" y="68">J1</text>
<text x="259.2" y="66.2">Add-ons</text>
<text x="271.2" y="70.7">+3V3</text>
<text x="17.7" y="77.9">+3.3V</text>
<text x="56.4" y="75.8" transform="rotate(-90 56.4 75.8)">39k</text>
<text x="60" y="75.5" transform="rotate(-90 60 75.5)">R9</text>
<text x="135.1" y="73.4">PC1</text>
<text x="135.1" y="75.2">PC2</text>
<text x="135.1" y="77">PC3</text>
<text x="144.2" y="75.2">PA11/USB_OTG_FS_DM</text>
<text x="144.3" y="77">PA12/USB_OTG_FS_DP</text>
<text x="148.7" y="73.4">PA10/TIM1_CH3</text>
<text x="186.6" y="73.4">VBUS</text>
<text x="186.6" y="77">D+</text>
<text x="224" y="74.3">GND</text>
<text x="27.1" y="80.6">IMU_pins</text>
<text x="29.2" y="78.8">J6IMU</text>
<text x="50.3" y="82.4">C16</text>
<text x="56.4" y="83.9" transform="rotate(-90 56.4 83.9)">10k</text>
<text x="60" y="84" transform="rotate(-90 60 84)">R10</text>
<text x="106.4" y="79.7">16MHz</text>
<text x="135.1" y="78.8">PC4</text>
<text x="135.1" y="80.6">PC5</text>
<text x="135.1" y="82.4">PC6</text>
<text x="142.9" y="78.8">PA13/SYS-JTMS-SWDIO</text>
<text x="143.6" y="80.6">PA14/SYS_JTCK_SWCLK</text>
<text x="156" y="82.4">PA15</text>
<text x="186.6" y="78.8">D-</text>
<text x="186.6" y="80.6">ID</text>
<text x="190.2" y="81" transform="rotate(-90 190.2 81)">GND</text>
<text x="192" y="81" transform="rotate(-90 192 81)">Shield</text>
<text x="208.7" y="82.4">GND</text>
<text x="224" y="78.8">GND</text>
<text x="224" y="80.6">IN1</text>
<text x="224" y="82.4">IN2</text>
<text x="230.6" y="78.7" transform="rotate(-90 230.6 78.7)">GND</text>
<text x="232.4" y="78.5" transform="rotate(-90 232.4 78.5)">VCC</text>
<text x="235.6" y="82.4">M1</text>
<text x="235.6" y="80.6">M2</text>
<text x="235.6" y="78.8">M3</text>
<text x="50.3" y="84.2">100n</text>
<text x="99.7" y="85.1">C13</text>
<text x="99.7" y="86.9">10p</text>
<text x="115" y="85.1">C14</text>
<text x="115" y="86.9">10p</text>
<text x="135.1" y="84.2">PC7</text>
<text x="135.1" y="86">PC8</text>
<text x="135.1" y="87.8">PC9</text>
<text x="135.1" y="89.6">PC10</text>
<text x="156.7" y="86">PB0</text>
<text x="156.7" y="87.8">PB1</text>
<text x="156.7" y="89.6">PB2</text>
<text x="224" y="84.2">IN3</text>
<text x="224" y="86">EN</text>
<text x="224" y="88.7">3.3V</text>
<text x="17.7" y="91.4">+3.3V</text>
<text x="25.6" y="94.1">Encoder_pins</text>
<text x="29.2" y="92.3">J5 Encoder</text>
<text x="56" y="93.2">GND</text>
<text x="108.4" y="94.1">+3.3V</text>
<text x="135.1" y="95">PC13</text>
<text x="135.1" y="91.4">PC11</text>
<text x="135.1" y="93.2">I2C2_SDA/PC12</text>
<text x="156.7" y="91.4">PB3</text>
<text x="156.7" y="93.2">PB4</text>
<text x="156.7" y="95">PB5</text>
<text x="175.5" y="92.3">+5V</text>
<text x="183.7" y="95">J2</text>
<text x="224" y="90.5">GND</text>
<text x="224" y="92.3">RESET</text>
<text x="224" y="94.1">SLEEP</text>
<text x="224" y="95.9">FAULT</text>
<text x="265.7" y="93.2">Motor</text>
<text x="268.6" y="91.4">J3</text>
<text x="270.2" y="93.2">Pins</text>
<text x="104" y="102" transform="rotate(-90 104 102)">R11</text>
<text x="107.5" y="101.9" transform="rotate(-90 107.5 101.9)">4k7</text>
<text x="109.3" y="102" transform="rotate(-90 109.3 102)">R12</text>
<text x="112.9" y="101.9" transform="rotate(-90 112.9 101.9)">4k7</text>
<text x="135.1" y="96.8">PC14</text>
<text x="135.1" y="98.6">PC15</text>
<text x="149.5" y="98.6">PB7/I2C1_SDA</text>
<text x="149.5" y="96.8">PB6/I2C1_SCL</text>
<text x="156.7" y="100.4">PB8</text>
<text x="179" y="96.8">Conn_01x04_Pin</text>
<text x="213.5" y="101.3">SIMPLEFOCMINI</text>
<text x="224.5" y="101.3">BRUSHLESS</text>
<text x="229.8" y="99.5">U3</text>
<text x="233.1" y="101.3">DC</text>
<text x="235.7" y="101.3">MOTOR</text>
<text x="241.1" y="101.3">-</text>
<text x="243" y="101.3">DRI0058</text>
<text x="23.2" y="106.7">Motor</text>
<text x="25.7" y="104.9">J13</text>
<text x="27.8" y="106.7">Pins</text>
<text x="127.5" y="104.9">C17</text>
<text x="127.5" y="106.7">4.7u</text>
<text x="135.1" y="102.2">VCAP_1</text>
<text x="148.7" y="104">PB10/I2C2_SCL</text>
<text x="155.8" y="105.8">PB12</text>
<text x="155.8" y="107.5">PB13</text>
<text x="156.7" y="102.2">PB9</text>
<text x="178.4" y="107.5">+3.3V</text>
<text x="148" y="113.7" transform="rotate(-90 148 113.7)">VSS</text>
<text x="149.8" y="113.7" transform="rotate(-90 149.8 113.7)">VSSA</text>
<text x="155.8" y="109.3">PB14</text>
<text x="155.8" y="111.1">PB15</text>
<text x="151.8" y="115.6">STM32F446RET6</text>
<text x="174" y="115" transform="rotate(-90 174 115)">R3</text>
<text x="177.6" y="115.3" transform="rotate(-90 177.6 115.3)">4k7</text>
<text x="179.4" y="115" transform="rotate(-90 179.4 115)">R4</text>
<text x="183" y="115.3" transform="rotate(-90 183 115.3)">4k7</text>
<text x="157.9" y="137.2">+VDC</text>
<text x="99.7" y="143.5">J11</text>
<text x="146.4" y="141.7">PowerTaster_pins</text>
<text x="151.8" y="139.9">J7</text>
<text x="161.6" y="141.7">Waveshare</text>
<text x="169.4" y="141.7">DC-DC</text>
<text x="173.2" y="143.5">U6</text>
<text x="175" y="141.7">Buck</text>
<text x="179" y="141.7">Mini</text>
<text x="182.5" y="141.7">Module</text>
<text x="194.3" y="142.6">+5V</text>
<text x="99.7" y="145.3">Akku_pins</text>
<text x="110.2" y="145.3">Polyfuse</text>
<text x="123.1" y="144.4">USB-C</text>
<text x="128.7" y="144.4">BMS</text>
<text x="129.7" y="147.1">B+</text>
<text x="129.7" y="148.9">B-</text>
<text x="132.3" y="144.4">Li-on</text>
<text x="137" y="144.4">Batterie</text>
<text x="138.7" y="147.1">VOUT+</text>
<text x="138.7" y="148.9">VOUT-</text>
<text x="143.1" y="144.4">Lademodul</text>
<text x="165.6" y="147.1">VIN+</text>
<text x="165.6" y="148.9">VIN-</text>
<text x="176.4" y="147.1">VOUT+</text>
<text x="178.2" y="148.9">GND</text>
<text x="198.6" y="149.8">D2</text>
<text x="116.7" y="150.4">D3</text>
<text x="116.7" y="152.2">SB5H90</text>
<text x="135.5" y="151.6">U8</text>
<text x="183.5" y="155.1">GND</text>
<text x="192" y="150.8" transform="rotate(-90 192 150.8)">1k</text>
<text x="195.6" y="150.9" transform="rotate(-90 195.6 150.9)">R5</text>
<text x="195.7" y="151.6">LED_GRUEN</text>
<text x="158.4" y="156.9">GND</text>
<text x="199.7" y="158.7">GND</text>
</g>
<g font-size=".9" fill="#a90000">
<text x="249.6" y="36" transform="rotate(-90 249.6 36)">2</text>
<text x="251.4" y="36" transform="rotate(-90 251.4 36)">1</text>
<text x="27.3" y="39.5">3</text>
<text x="36.3" y="39.5">2</text>
<text x="216.4" y="41.4" transform="rotate(-90 216.4 41.4)">2</text>
<text x="218.2" y="41.4" transform="rotate(-90 218.2 41.4)">1</text>
<text x="32.3" y="44.5" transform="rotate(-90 32.3 44.5)">1</text>
<text x="249.6" y="45.8" transform="rotate(-90 249.6 45.8)">2</text>
<text x="251.4" y="45.8" transform="rotate(-90 251.4 45.8)">1</text>
<text x="143.7" y="50.8" transform="rotate(-90 143.7 50.8)">1</text>
<text x="145.5" y="51.2" transform="rotate(-90 145.5 51.2)">19</text>
<text x="147.3" y="51.2" transform="rotate(-90 147.3 51.2)">32</text>
<text x="149.1" y="51.2" transform="rotate(-90 149.1 51.2)">48</text>
<text x="150.8" y="51.2" transform="rotate(-90 150.8 51.2)">64</text>
<text x="152.6" y="51.2" transform="rotate(-90 152.6 51.2)">13</text>
<text x="110" y="56.6">3</text>
<text x="115.3" y="58.4">2</text>
<text x="132.9" y="58.4">60</text>
<text x="133.3" y="54.8">7</text>
<text x="159.8" y="54.8">14</text>
<text x="159.8" y="56.6">15 LED_BLUE</text>
<text x="159.8" y="58.4">16 AKKU_MOT</text>
<text x="110" y="60.1">1</text>
<text x="133.3" y="61.9">5</text>
<text x="133.3" y="63.7">6</text>
<text x="159.8" y="60.1">17</text>
<text x="159.8" y="61.9">20</text>
<text x="159.8" y="63.7">21</text>
<text x="159.8" y="65.5">22</text>
<text x="27.8" y="68.2">1</text>
<text x="27.8" y="70">2</text>
<text x="27.8" y="71.8">3</text>
<text x="132.9" y="67.3">54</text>
<text x="133.3" y="70.9">8</text>
<text x="159.8" y="67.3">23</text>
<text x="159.8" y="69.1">41</text>
<text x="159.8" y="70.9">42</text>
<text x="260.4" y="68.2">1</text>
<text x="260.4" y="70">2</text>
<text x="260.4" y="71.8">3</text>
<text x="27.8" y="73.6">4</text>
<text x="101.4" y="77.2">1</text>
<text x="105.9" y="77.2">3</text>
<text x="132.9" y="74.5">10</text>
<text x="132.9" y="76.3">11</text>
<text x="133.3" y="72.7">9</text>
<text x="159.8" y="72.7">43</text>
<text x="159.8" y="74.5">44USB_D-</text>
<text x="159.8" y="76.3">45USB_D+</text>
<text x="184.5" y="72.7">1</text>
<text x="184.5" y="76.3">3</text>
<text x="229.9" y="75.5" transform="rotate(-90 229.9 75.5)">12</text>
<text x="231.7" y="75.5" transform="rotate(-90 231.7 75.5)">11</text>
<text x="260.4" y="73.6">4</text>
<text x="260.4" y="75.4">5</text>
<text x="260.4" y="77.2">6</text>
<text x="27.8" y="81.7">1</text>
<text x="27.8" y="83.5">2</text>
<text x="104.2" y="80.9" transform="rotate(-90 104.2 80.9)">2</text>
<text x="132.9" y="78.1">24</text>
<text x="132.9" y="79.9">25</text>
<text x="132.9" y="81.7">37</text>
<text x="159.8" y="78.1">46</text>
<text x="159.8" y="79.9">49</text>
<text x="159.8" y="81.7">50</text>
<text x="184.5" y="78.1">2</text>
<text x="184.5" y="79.9">4</text>
<text x="189.5" y="83.1" transform="rotate(-90 189.5 83.1)">5</text>
<text x="191.3" y="83.6" transform="rotate(-90 191.3 83.6)">SH</text>
<text x="222.2" y="78.1">1</text>
<text x="222.2" y="79.9">2</text>
<text x="222.2" y="81.7">3</text>
<text x="222.2" y="83.5">4</text>
<text x="237.9" y="81.7">13</text>
<text x="237.9" y="79.9">14</text>
<text x="237.9" y="78.1">15</text>
<text x="260.4" y="79">7</text>
<text x="27.8" y="85.3">3</text>
<text x="27.8" y="87.1">4</text>
<text x="132.9" y="87.1">40</text>
<text x="132.9" y="88.9">51</text>
<text x="159.8" y="85.3">26</text>
<text x="159.8" y="87.1">27</text>
<text x="159.8" y="88.9">28</text>
<text x="222.2" y="88">6</text>
<text x="222.2" y="89.8">7</text>
<text x="222.2" y="85.3">5</text>
<text x="27.8" y="95.2">1</text>
<text x="132.9" y="90.7">52</text>
<text x="132.9" y="92.5">53</text>
<text x="133.3" y="94.3">2</text>
<text x="159.8" y="90.7">55</text>
<text x="159.8" y="92.5">56</text>
<text x="159.8" y="94.3">57</text>
<text x="221.8" y="95.2">10</text>
<text x="222.2" y="91.6">8</text>
<text x="222.2" y="93.4">9</text>
<text x="266.7" y="95.2">1</text>
<text x="27.8" y="97">2</text>
<text x="27.8" y="98.8">3</text>
<text x="27.8" y="100.6">4</text>
<text x="132.9" y="101.5">30</text>
<text x="133.3" y="96.1">3</text>
<text x="133.3" y="97.9">4</text>
<text x="159.8" y="96.1">58</text>
<text x="159.8" y="97.9">59</text>
<text x="159.8" y="99.7">61</text>
<text x="159.8" y="101.5">62</text>
<text x="182.2" y="97.9">1</text>
<text x="182.2" y="99.7">2</text>
<text x="182.2" y="101.5">3</text>
<text x="266.7" y="97">2</text>
<text x="266.7" y="98.8">3</text>
<text x="159.8" y="103.3">29</text>
<text x="159.8" y="105">33</text>
<text x="159.8" y="106.8">34</text>
<text x="182.2" y="103.3">4</text>
<text x="28.7" y="108.6">1</text>
<text x="28.7" y="110.4">2</text>
<text x="28.7" y="112.2">3</text>
<text x="159.8" y="108.6">35</text>
<text x="159.8" y="110.4">36</text>
<text x="147.3" y="115.9" transform="rotate(-90 147.3 115.9)">18</text>
<text x="149.1" y="115.9" transform="rotate(-90 149.1 115.9)">12</text>
<text x="101.4" y="146.4">1</text>
<text x="101.4" y="148.2">2</text>
<text x="127.9" y="146.4">1</text>
<text x="127.9" y="148.2">2</text>
<text x="144.1" y="146.4">3</text>
<text x="144.1" y="148.2">4</text>
<text x="151.7" y="145.5" transform="rotate(-90 151.7 145.5)">2</text>
<text x="153.5" y="145.5" transform="rotate(-90 153.5 145.5)">1</text>
<text x="163.8" y="146.4">1</text>
<text x="163.8" y="148.2">2</text>
<text x="181.8" y="146.4">3</text>
<text x="181.8" y="148.2">4</text>
</g>
<g font-size=".9" fill="#0000c2">
<text x="107.2" y="38.2">1x</text>
<text x="109.7" y="38.2">100nF</text>
<text x="114.7" y="38.2">per</text>
<text x="117.6" y="38.2">VDD</text>
<text x="121" y="38.2">pin</text>
<text x="165.7" y="51.7">VDDA</text>
<text x="169.9" y="51.7">Filtering</text>
<text x="16" y="55.3">VBUS</text>
<text x="16.1" y="57.1">Min.</text>
<text x="19.6" y="57.1">22uF</text>
<text x="20.3" y="55.3">from</text>
<text x="23.7" y="57.1">inp./outp.</text>
<text x="24.2" y="55.3">USB</text>
<text x="27.8" y="55.3">connector</text>
<text x="31.4" y="57.1">caps</text>
<text x="35.2" y="55.3">(nom</text>
<text x="39.5" y="55.3">+5)</text>
<text x="44" y="97.7">Voltage</text>
<text x="44" y="99.1">V_adc</text>
<text x="48.7" y="99.1">=</text>
<text x="49.8" y="97.7">devider</text>
<text x="50.6" y="99.1">V_akku</text>
<text x="56" y="99.1">x</text>
<text x="57.5" y="99.1">(10k/10k</text>
<text x="64.8" y="99.1">+</text>
<text x="66.7" y="99.1">33k)</text>
<text x="87" y="129.8">Pin-out</text>
<text x="93.2" y="129.8">using</text>
<text x="97.6" y="129.8">STM32CubeMX</text>
</g>
<g font-size=".9" fill="#0f0f0f">
<text x="263.7" y="36.7">LED_BLUE</text>
<text x="226.8" y="42.1">TASTER</text>
<text x="264.4" y="46.6">LED_RED</text>
<text x="119.4" y="58.3">SW_BOOT0</text>
<text x="123.9" y="54.7">NRST</text>
<text x="164" y="54.7">TASTER</text>
<text x="163" y="61.9">LED_RED</text>
<text x="19.8" y="70">I2C1_SCL</text>
<text x="19.8" y="71.8">I2C1_SDA</text>
<text x="162.9" y="70.9">DRIVER_IN2</text>
<text x="162.9" y="69.1">DRIVER_IN1</text>
<text x="264.7" y="68.2">VDC+</text>
<text x="162.9" y="72.7">DRIVER_IN3</text>
<text x="262.1" y="73.6">I2C1_SDA</text>
<text x="262.2" y="75.3">I2C1_SCL</text>
<text x="266.6" y="77.1">RX</text>
<text x="19.8" y="83.4">I2C1_SCL</text>
<text x="60.4" y="78.9">AKKU_MOT</text>
<text x="123" y="83.4">DRIVER_SLEEP 38</text>
<text x="162.5" y="79.8">SWCLK</text>
<text x="162.7" y="78">SWDIO</text>
<text x="214.6" y="83.4">DRIVER_IN34</text>
<text x="214.6" y="81.6">DRIVER_IN23</text>
<text x="214.6" y="79.8">DRIVER_IN12</text>
<text x="240.4" y="79.8">M2</text>
<text x="240.4" y="81.6">M1</text>
<text x="240.4" y="78">M3</text>
<text x="266.8" y="78.9">TX</text>
<text x="19.8" y="85.2">I2C1_SDA</text>
<text x="123" y="85.2">DRIVER_FAULT 39</text>
<text x="214.6" y="85.2">DRIVER_EN 5</text>
<text x="162.8" y="94.2">DRIVER_RESET</text>
<text x="165.1" y="92.4">DRIVER_EN</text>
<text x="212.8" y="91.5">DRIVER_RESET8</text>
<text x="212.8" y="95.1">DRIVER_FAULT</text>
<text x="212.8" y="93.3">DRIVER_SLEEP9</text>
<text x="271.9" y="95.1">M3</text>
<text x="19.8" y="96.9">I2C2_SCL</text>
<text x="19.8" y="98.7">I2C2_SDA</text>
<text x="162.4" y="97.8">I2C1_SDA</text>
<text x="162.5" y="96">I2C1_SCL</text>
<text x="271.9" y="98.7">M1</text>
<text x="271.9" y="96.9">M2</text>
<text x="97" y="104.1">I2C2_SCL</text>
<text x="97" y="105.9">I2C2_SDA</text>
<text x="22.5" y="112.2">M1</text>
<text x="22.5" y="108.6">M3</text>
<text x="22.5" y="110.4">M2</text>
<text x="183.1" y="117.6">I2C1_SDA</text>
<text x="183.1" y="119.3">I2C1_SCL</text>
</g>
<g font-size=".7" fill="#0f0f0f">
<text x="126.6" y="63.7">HSE_OUT</text>
<text x="126.6" y="61.9">HSE_IN</text>
</g>
<g font-size=".7" fill="#840000">
<text x="132" y="147.1">LADEMODUL</text>
<text x="133.2" y="148.4">TYPE-C</text>
</g>
<g font-size=".5" fill="#0f0f0f">
<text x="53.9" y="38.6">PWR_LED_K</text>
<text x="104.2" y="148.1">BAT-</text>
<text x="104.2" y="146.3">BAT+</text>
</g>
<g font-size=".5" fill="#0000c2">
<text x="253.2" y="83.3">The</text>
<text x="255.2" y="83.3">addon</text>
<text x="258.3" y="83.3">port</text>
<text x="260.6" y="83.3">can</text>
<text x="262.6" y="83.3">be</text>
<text x="264.2" y="83.3">used</text>
<text x="266.8" y="83.3">for</text>
<text x="268.5" y="83.3">hacking</text>
<text x="272.3" y="83.3">the</text>
<text x="274.2" y="83.3">device</text>
<text x="277.3" y="83.3">and</text>
<text x="279.4" y="83.3">adding</text>
<text x="253.2" y="84.2">custom</text>
<text x="253.2" y="85.1">the</text>
<text x="253.2" y="85.9">Test</text>
<text x="255.1" y="85.1">I2C</text>
<text x="255.5" y="85.9">points</text>
<text x="256.8" y="84.2">extensions,</text>
<text x="257.1" y="85.1">bus</text>
<text x="258.6" y="85.9">provide</text>
<text x="259.1" y="85.1">and</text>
<text x="261.2" y="85.1">the</text>
<text x="261.9" y="84.2">or</text>
<text x="262.2" y="85.9">solderable</text>
<text x="263.1" y="85.1">RX/TX</text>
<text x="263.4" y="84.2">while</text>
<text x="266.1" y="84.2">debugging.</text>
<text x="266.3" y="85.1">lines</text>
<text x="267" y="85.9">connections</text>
<text x="268.9" y="85.1">for</text>
<text x="270.6" y="85.1">serial</text>
<text x="271.1" y="84.2">It</text>
<text x="272.3" y="84.2">exposes</text>
<text x="272.5" y="85.9">to</text>
<text x="273.5" y="85.1">output</text>
<text x="273.9" y="85.9">more</text>
<text x="276.2" y="84.2">3.3V</text>
<text x="276.5" y="85.9">GPIO</text>
<text x="276.7" y="85.1">and</text>
<text x="278.5" y="84.2">power,</text>
<text x="278.9" y="85.1">communications.</text>
<text x="279.1" y="85.9">pins</text>
<text x="281.4" y="85.9">as</text>
<text x="283" y="85.9">well.</text>
</g>
</svg>
